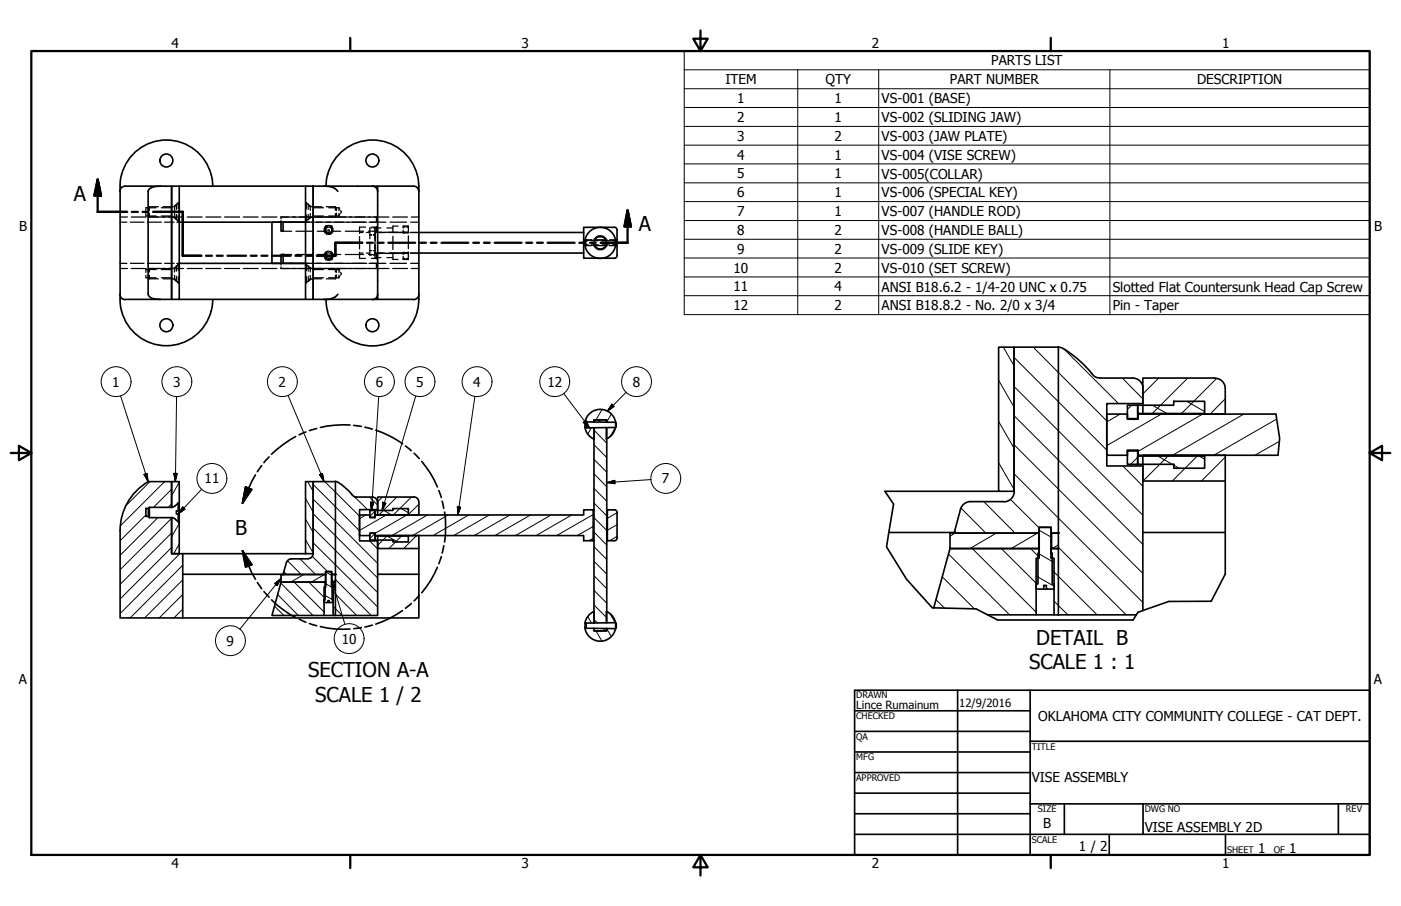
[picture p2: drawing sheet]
<svg xmlns="http://www.w3.org/2000/svg" width="432mm" height="279mm" viewBox="0 0 432 279" stroke-linecap="round" stroke-linejoin="round" font-family="sans-serif">
<!-- layer: Hidden (ANSI) -->
<g fill="none" stroke="#000" stroke-width=".38">
<path d="M37 68.5h2.1M37 66.9h2.3M40.2 68.5h4.2M40.4 66.9h4.6M45 65.8v.8h3.1M45.5 68.5h4.2M45.7 65.7l.1 1M45.8 64l-.1 1M45.9 66.8l.1 .1M46 66.9h10.6M46 63.8h2.8M46 63.8v1"/>
<path d="M46 65.8v1.1M46 63.8l-.1 .1M48.1 64.1h-3.1v.9M49.7 64.1h3.2M49.7 66.6h3.2M50.2 63.8h2.9M50.7 68.5h3M53 66.9l.3 .1M53.3 63.7l-.3 .1M53.5 63.8h.3M53.6 67.1l.4 .3M53.8 63.8v1"/>
<path d="M53.8 65.8v1.1l.5 .5M54 63.3l-.4 .3M54.2 67.6l.2 .2M54.3 63.3l-.5 .5M54.4 67.7v.1M54.4 67.7l.1 .1M54.4 63v1.6M54.4 66.1v1.6M54.4 63l-.2 .1M54.5 68.5h.7M54.5 62.9l-.1 .1M54.7 67.8l.5 .4h-.3"/>
<path d="M54.7 68l.2 .2M54.9 62.5h.3M54.9 62.5l-.2 .2M54.9 62.5v1.9M54.9 66.3v1.9M55.2 62.5l-.5 .4M57.7 66.9h4.6M63.4 66.9h4.7M69.2 66.9h4.7M75 66.9h4.6M80.7 66.9h4.6M86.5 66.9h33.4"/>
<path d="M86.6 68v.5h.2M86.6 66.9v.6M87.1 68.5h.1M87.2 78.5h2.7M87.2 71.3h2.7M91.2 78.5h5.3M91.2 71.3h5.3M94.2 68.5h18.8M94.2 62.5l.4 .4M94.2 62.5h.1M94.4 68.2h.1M94.4 62.5h.1"/>
<path d="M94.4 62.5l.2 .2M94.4 62.5v1.9M94.4 66.3v1.9M94.6 67.8l-.4 .4M94.6 68l-.2 .2M94.8 62.9l.4 .2M95 67.7v.1M95 67.7l-.2 .1M95 63v1.6M95 66.1v1.6M95.1 63.3l.5 .5M95.2 67.6l-.2 .2"/>
<path d="M95.4 63.3l.4 .3M95.6 63.8h.3M95.6 63.8v1M95.6 65.8v1.1l-.5 .5M95.8 67.1l-.4 .3M96.1 63.7l.3 .1M96.2 63.8h3M96.4 66.9l-.3 .1M96.5 64.1h3.2M96.5 66.6h3.2M97.8 78.5h2.6M97.8 71.3h2.6"/>
<path d="M99.9 71.3a1.37 1.37 0 0 0 1.4 1 1.37 1.37 0 0 0 1.3-1M99.9 70.5a1.4 1.4 0 0 1 1.4-1 1.4 1.4 0 0 1 1.3 1M99.9 78.4a1.4 1.4 0 0 1 1.4-1 1.4 1.4 0 0 1 1.3 1M100 79.2a1.37 1.37 0 0 0 1.3 1 1.37 1.37 0 0 0 1.3-1M100.3 79.5v.6h.7M100.3 70.7v.6M100.3 78.5v.5M100.6 63.8h2.8M100.6 70a1.09 1.09 0 0 0-.1 1.6 1.09 1.09 0 0 0 1.6 0 1.09 1.09 0 0 0-.2-1.6M100.6 78a1.09 1.09 0 0 0-.1 1.6 1.09 1.09 0 0 0 1.6 0 1.09 1.09 0 0 0-.2-1.6M100.7 78.1a.95 .95 0 0 0-.1 1.4 .95 .95 0 0 0 1.4 0 .95 .95 0 0 0-.1-1.4M100.7 70.2a.95 .95 0 0 0-.1 1.4 .95 .95 0 0 0 1.4 0 .95 .95 0 0 0-.1-1.4"/>
<path d="M100.8 77.5a1.37 1.37 0 0 0-.9 1.3 1.37 1.37 0 0 0 .9 1.3M100.8 69.6a1.37 1.37 0 0 0-.9 1.3 1.37 1.37 0 0 0 .9 1.3M101 69.7h-.7v.5M101.1 71.8v.5M101.1 79.8v.4M101.2 70.9l-.1 .5M101.2 78.9l-.1 .4M101.3 64.1h3.2M101.3 66.6h3.2M101.3 78.9l.2 .4M101.3 70.9l.2 .5M101.5 71.8v.5"/>
<path d="M101.5 79.8v.4M101.7 69.7h.6v.5M101.7 77.5a1.39 1.39 0 0 1 .9 1.3 1.39 1.39 0 0 1-.9 1.3M101.7 78.1a.88 .88 0 0 0-1.3 .8 .88 .88 0 0 0 1.3 .7M101.7 69.6a1.39 1.39 0 0 1 .9 1.3 1.39 1.39 0 0 1-.9 1.3M101.7 70.2a.88 .88 0 0 0-1.3 .7 .88 .88 0 0 0 1.3 .8M102.2 78.5h2.8M102.2 71.3h2.8M102.3 70.7v.6M102.3 78.5v.5M102.3 79.5v.6h-.6M103.4 63.8v1"/>
<path d="M103.4 65.8v1M103.4 63.8v.1M103.6 64l.1 1M103.7 65.7l-.1 1M104.5 64.1v.9M104.5 65.8v.8M104.5 64.1l.2 .4M104.7 66.2l-.2 .4M105 65l.2 .3-.2 .5M106.4 78.5h5.7M106.4 71.3h5.7M110.8 71.7h1.1"/>
<path d="M110.8 78h1.1M110.8 73v3.8M110.8 77.8v1.9h1.8M112.6 70h-1.8v2M112.9 71.7h1.1M112.9 78h1.1M113.5 78.5h2.9M113.5 71.3h2.9M113.7 68.5h5.2M114 77.3h.6M114 72.5h.6M114 75.4v3.3h.5"/>
<path d="M114 72.4h.5M114.5 70h1.9M114.5 79.7h1.9M114.5 70.3h-.5v3.4M115.1 77.3h.5M115.1 72.5h.5M115.1 70.3h2.3M115.1 78.7h.5M115.1 72.4h.5M115.6 78.2h2M115.6 70.3v9.1h1.8M115.6 75.5v2.5h3.3"/>
<path d="M115.6 71.7v2.5M116 66.9v1.5M116 69.8v1.5M116 78.5v1.4M118.6 78.2h4.1M119.3 79.4h1.8M119.3 70.3h1.8M119.6 78h5.7M120.2 68.5h5.1M121 66.9h4.6M121.1 78v2h1.6M121.1 72.8v4.2"/>
<path d="M122.7 69.7h-1.6v2.1M123.8 78.2h2.1M124.3 71v.7M124.3 69.7h1.6v1.9h-10.3M124.3 70h.5M124.3 79.7h.5M124.3 71.8l.5 .1M124.8 69.8h-.5v.6M124.8 77.9h-.5v.6M125.3 70h.6M125.3 79.7h.6M125.3 77.9h.6"/>
<path d="M125.3 69.8h.6M125.3 71.9h.6M125.9 77.7v2.3h-1.6v-.9M125.9 72.7v4M126.4 71.7h2.7M126.4 78h2.7M126.6 68.5h2.5M126.7 66.9h2.4M180.3 75.5h1M180.3 74.2h1M180.5 75.2l.2 .6M180.5 75.1l.2 .6h1.8"/>
<path d="M180.7 74l-.2 .5 .2-.4 1.8-.1M180.7 74v.5M180.7 75.2v.6M180.7 75.8h1.7M180.7 74h1.7M182.3 75.5h2.1M182.3 74.2h2.1M182.9 74.2a2.16 2.16 0 0 1 2.1-1.5 2.16 2.16 0 0 1 2.1 1.5M182.9 75.6a2.19 2.19 0 0 0 2.1 1.4 2.19 2.19 0 0 0 2.1-1.4M183.1 74.2a1.98 1.98 0 0 1 1.9-1.3 1.98 1.98 0 0 1 1.9 1.3M183.1 75.5a1.98 1.98 0 0 0 1.9 1.3 1.98 1.98 0 0 0 1.9-1.3M183.3 74.3a1.88 1.88 0 0 1 1.7-1.3 1.88 1.88 0 0 1 1.8 1.3"/>
<path d="M183.3 75.4a1.85 1.85 0 0 0 1.7 1.4 1.85 1.85 0 0 0 1.8-1.4M183.4 74h3.6M183.4 75.7l3.6 .1M185.7 75.5h2.1M185.7 74.2h2.1M187 75.7l-3.6 .1M187 74h-3.6M187.9 74h1.8l.2 .5M187.9 74l1.8 .1M188.8 75.5h.9v.2h-1.8M189.7 74v.2h-.9M189.9 75.2l-.2 .6h-1.8"/>
<path d="M37 82.8h2.3M37 81.2h2.1M40.2 81.2h4.2M40.4 82.8h4.6M45 84.8v.9h3.1M45.5 81.2h4.2M45.7 84.8l.1 .9M45.8 83.1l-.1 .9M45.9 85.9l.1 .1M46 82.8h10.6M46 86h2.8M46 82.8v1.1"/>
<path d="M46 84.9v1.1M46 82.8l-.1 .1M48.1 83.1h-3.1v.9M49.7 83.1h3.2M49.7 85.7h3.2M50.2 86h2.9M50.7 81.2h3M53 86h.3M53.3 82.7l-.3 .1M53.5 86h.3M53.6 86.2l.4 .3M53.8 84.9v1.1"/>
<path d="M53.8 86l.5 .4M54 82.4l-.4 .3M54.2 86.6l.2 .1M54.3 82.4l-.5 .4v1.1M54.4 82v1.6M54.4 85.2v1.5M54.4 86.7l.1 .2M54.4 82l-.2 .2M54.5 81.2h.7M54.5 81.9l-.1 .1M54.7 86.9l.5 .3h-.3M54.7 87.1l.2 .1"/>
<path d="M54.9 81.6h.3M54.9 81.6v1.8M54.9 85.3v1.9M54.9 81.6l-.2 .1M55.2 81.5l-.5 .5M57.7 82.8h4.6M63.4 82.8h4.7M69.2 82.8h4.7M75 82.8h4.6M80.7 82.8h4.6M86.5 82.8h33.4M86.6 82.3v.5"/>
<path d="M86.8 81.2h-.2v.5M87.1 81.2h.1M94.2 81.2h18.8M94.2 81.5l.4 .5M94.2 81.6h.1M94.4 87.2h.1M94.4 81.6h.1M94.4 81.6v1.8M94.4 85.3v1.9M94.4 81.6l.2 .1M94.6 86.9l-.4 .3M94.6 87.1l-.2 .1"/>
<path d="M94.8 81.9l.4 .3M95 82v1.6M95 85.2v1.5M95 86.7l-.2 .2M95.1 82.4l.5 .4v1.1M95.2 86.6l-.2 .1M95.4 82.4l.4 .3M95.6 86h.3M95.6 84.9v1.1M95.6 86l-.5 .4M95.8 86.2l-.4 .3M96.1 82.7l.3 .1"/>
<path d="M96.2 86h3M96.4 86h-.3M96.5 83.1h3.2M96.5 85.7h3.2M100.6 86h2.8M101.3 83.1h3.2M101.3 85.7h3.2M103.4 84.9v1.1M103.4 82.9v1M103.4 85.9v.1M103.6 83.1l.1 .9M103.7 84.8l-.1 .9"/>
<path d="M104.5 83.1v.9M104.5 84.8v.9M104.5 83.1l.2 .5M104.7 85.2l-.2 .5M105 84l.2 .4-.2 .4M113.7 81.2h5.2M116 81.3v1.5M120.2 81.2h5.1M121 82.8h4.6M126.6 81.2h2.5M126.7 82.8h2.4"/>
</g>
<!-- layer: Visible (ANSI) -->
<g fill="none" stroke="#000" stroke-width=".51">
<path d="M49.5 57.4h3.4v34.9M49.5 57.4h-10.9l-1.2 .5-.4 1.1M49.5 57.4l-2.8 .4a1.41 1.41 0 0 0-1 1.2v31.7l.1 .5a4.6 4.6 0 0 0 3.7 1.1M52.9 57.4h2.3v34.9h-2.3zM55.2 57.4h39M65.6 57.4a14.3 14.3 0 0 0-14.3-14.2 14.3 14.3 0 0 0-14.3 14.2v35.8l.5 2.7M94.2 57.4h2.3v34.9h-2.3zM99.9 57.4l2.7 .4 .7 .4 .8 .8M99.9 57.4h-3.4v34.9h3.4M99.9 57.4h14.9M100.5 57.4a14.3 14.3 0 0 1 15.1-14.2 14.3 14.3 0 0 1 13.5 15.8M114.8 57.4l1.1 .5 .5 1.1"/>
<path d="M114.8 57.4h12.7a1.63 1.63 0 0 1 1.6 1.6M116.4 57.4v33.3M129.1 59v31.7M55.2 68.5h39M87.2 68.5v2.8h-.6v-2.8h-2.8v12.7M129.1 78h50.8M129.1 71.7h50.8M180.3 75.6a4.8 4.8 0 0 0 4.6 4.1 4.8 4.8 0 0 0 4.8-4M180.3 74.2v1.3M189.7 74.1a4.8 4.8 0 0 0-4.8-4 4.8 4.8 0 0 0-4.6 4.1M189.7 74.1v1.6M189.7 74.1l.2 .8-.2 .8"/>
<path d="M190.2 70.9a.79 .79 0 0 0-.8-.8h-9.5v9.5h9.5l.5-.2 .3-.6M190.2 70.9v8M37 90.8l.4 1.1 1.2 .5M37.5 95.9a14.3 14.3 0 0 0 13.8 10.7 14.3 14.3 0 0 0 13.8-10.7M38.6 92.3h14.3M55.2 92.3h39M55.2 81.2h39M65.6 92.3l-.5 3.6M86.6 81.2v-2.7h.6v2.7h1.1M99.9 92.3h16.5M100.5 92.3l.5 3.6M100.9 95.9a14.3 14.3 0 0 0 13.9 10.8 14.3 14.3 0 0 0 13.8-10.8"/>
<path d="M104.1 90.7l-.8 .9-.7 .3-2.7 .4M116.4 90.7v1.6h11.1M116.4 90.8l-.5 1.1-1.1 .5M129.1 90.7l-.1 3.3-.4 1.9M129.1 90.8l-.5 1.1-1.1 .5M307.8 107.1h4.7v44.4h-4.7zM326.1 107.1l1.7 .4M327.8 107.5a35 35 0 0 1 8.9 7.9M336.7 115.4a2.8 2.8 0 0 0 2.5 1.2h9.9M349.1 116.6a3.2 3.2 0 0 1 3.2 3.2M352.2 119.8v4.7h-11.1v19.2h11.1v44.6M374.5 116.6h-22.3v11.1h25.4v-7.9"/>
<path d="M374.5 116.6a3.1 3.1 0 0 1 3.1 3.2M180.3 131.7l.7 2 .9 1 1.2 .7v-3.5M180.5 130.4h-.2v1.3h.2M180.7 130.1l-.3 1.1 .3 .7M180.7 130.1v1.9l9-.2M180.7 130.1l9 .1M183.1 130.2v-.7h3.9v.7M183.1 131.9v60.3M183.1 130.2v-.7h3.8v.7M186.9 131.9v3.5M187 131.9v60.2M189.7 131.8l-.8 1.9-.9 1-1.1 .7"/>
<path d="M189.7 130.2a4.8 4.8 0 0 0-4.8-4 4.8 4.8 0 0 0-4.6 4.2M189.7 130.2v1.6M189.7 130.2l.2 .8-.2 .8M347.5 139.1h3.1v4.1h-3.1zM347.5 125h3.1v4.1h-3.1zM350.6 125h11.2v-1.2h9.5v3.7h-20.7zM350.6 129.1v.2M350.6 138.8v.3M393.3 127.7h-42.5v1.6h-3.3v-1.6h-6.4v12.7h6.4v-1.6h3.3v1.6h43.1M45.8 156.8h-.8v2.5h.8M46 156.5l-.3 .3v2.5l.3 .3M46 156.5v3.1"/>
<path d="M46 159.6h7M52.9 159.6v11.2h3.4M52.9 156.5v-8h-7.2a17.5 17.5 0 0 0-8.7 15.1v27h19.3M53 159.6l.8 .3M53 159.6l-.1 11.2h2.3v-9.9M53.8 156.1l-.8 .3M53.8 160l1.1 .9M54.9 155.1v2.4M54.9 158.5v2.4M54.9 155.1l-1.1 1M54.9 155.1h.3M55.2 155.1v-6.6h-2.3l.1 8h-7"/>
<path d="M55.2 157.5h-.8v1h.8M55.2 155.1v5.8M94.2 148.5h2.3v22.3h-2.3zM103.3 148.5l.8 .2M103.3 148.5h-6.8v22.3a1.56 1.56 0 0 1-1.5 1.5M103.4 148.5v28.7h-1.2M104.2 148.7a17.5 17.5 0 0 1 4.4 4M108.6 152.7l.5 .4 .7 .2h5a1.56 1.56 0 0 1 1.5 1.5M110.8 158.8h3.2v.8h1.6v-.8h64.3v-1.6h2.9v9.6h-2.9v-1.6h-64.3v-.8h-1.6v.8h-3.2zM114 157.4h1.6v2.1h-1.6zM115.6 157.4h5.5v-.6h4.8v2h-10.3zM115.6 159.5v.1"/>
<path d="M116.4 154.9v2.3h-5.6v9.6h5.6v23h-13M127.5 153.2l.8 .2 .7 1 .1 4.4h-12.7v-5.5h11.1M182.8 157.2l.3 .2M187.2 157.2h2.2a.79 .79 0 0 1 .8 .9v7.9a.79 .79 0 0 1-.8 .8h-2.2zM187.2 157.2l-.2 .2M272.7 151.5h35.1M309.4 154.7h-10.3l-1.7 .5-.8 .8-.6 1-1.9 7.4h26.1v-1.8h3.8v1.8M312.5 151.5v-44.4h13.7v57.3h-2.2M312.6 151.5a3.2 3.2 0 0 1-3.2 3.2M350.6 140.7h20.7v3.7h-9.5v-1.2h-11.2zM352.2 140.4h25.4v7.9h-25.4zM377.6 148.3v28.7"/>
<path d="M54.9 160.9h.3M56.3 170.8v19.8M56.3 170.8h37.9M56.3 177.1h31M86.6 179.5h13.7l-.1 5.5h-.3v4.8h-16.1zM86.6 177.2h13.7v2.3h-13.7zM88.3 173.5l-1.1 3.7h13.1v-.9h1.9v.9M89.8 172.3h5.1M89.8 172.3l-1.1 .5-.4 .7M100.3 179.5h.1M100.3 177.2h.1M100.4 176.3h1.8v4.7h.5v4.8h-1.2v-.6h-.4v.6h-1.2v-4.8h.5z"/>
<path d="M102.2 179.5h.1M102.2 177.2h.1M102.2 179.5h1.2v10.3h-.7v-4.8h-.3zM102.3 177.2h1.1v2.3h-1.1zM114 164.5h1.6v2.1h-1.6zM115.6 165.3h10.3v1.8h-4.8v-.5h-5.5zM115.6 164.4v.1M116.4 165.2h12.7v4h-12.7zM116.4 177.1h12.7M129.1 177.1v13.5h-72.8M129.1 169.2v7.9M183.1 166.7l-.3 .1"/>
<path d="M187 166.7l.2 .1M273.9 164.2h20.2M292.8 169.2h27.4v1.4h-.3v9.5h-.6v9.5h-14.9M292.8 164.4h27.4v4.8h-27.4zM292.8 169.2l-5 18.3M320.2 169.2h.1M320.2 164.4h.1M320.2 170.6h.1M320.3 162.6h3.6v9.5h1v9.6h-2.4v-1.2h-.8v1.2h-2.4v-9.6h1zM323.9 169.2h.1M323.9 164.4h.1M323.9 170.6h.1"/>
<path d="M324 169.2h2.2v20.4h-1.3v-9.5h-.6v-9.5h-.3zM324.1 164.4h2.1v4.8h-2.1zM352.2 164.2h25.4M99.9 189.8h2.8M100.3 180.3h.1M101.1 185.8h.4M102.2 180.3h.1M180.3 193.6a4.8 4.8 0 0 0 4.6 4.1 4.8 4.8 0 0 0 4.8-3.8M180.6 192.3h-.3v1.3h.3M180.7 192.1l-.2 .8 .2 .8M180.7 192.2v1.5l9 .2M183.1 193.8v.8h3.9v-.8"/>
<path d="M183.1 188.5l-1.7 1.3-.7 1.1-.4 1.4M183.1 193.8v.8h3.8v-.8M183.1 188.6v3.6M186.9 188.6v3.5M186.9 188.5l1.6 1.2 .8 1.1 .4 1.2M189.7 192v1.9M189.7 192l-9 .2M189.7 192l.3 .8-.3 1.1M307.5 191.2h41.7M319.3 189.6h5.6M321.7 181.7h.8M326.2 189.6h24"/>
<circle cx="51.3" cy="49.5" r="2"/>
<circle cx="114.8" cy="49.5" r="2"/>
<circle cx="51.3" cy="100.3" r="2"/>
<circle cx="114.8" cy="100.3" r="2"/>
</g>
<g fill="#000">
<circle cx="87.2" cy="78.5" r=".25"/>
<circle cx="189.7" cy="74.1" r=".25"/>
<circle cx="189.7" cy="75.7" r=".25"/>
<circle cx="87.2" cy="177.2" r=".25"/>
<circle cx="103.4" cy="177.2" r=".25"/>
<circle cx="294.1" cy="164.4" r=".25"/>
<circle cx="326.2" cy="164.4" r=".25"/>
</g>
<!-- layer: Hidden (ANSI) -->
<g fill="#000">
<circle cx="54.4" cy="63" r=".19"/>
<circle cx="95" cy="63" r=".19"/>
<circle cx="189.7" cy="75.7" r=".19"/>
<circle cx="189.7" cy="74" r=".19"/>
<circle cx="189.7" cy="74.1" r=".19"/>
<circle cx="189.7" cy="75.8" r=".19"/>
<circle cx="54.4" cy="82" r=".19"/>
<circle cx="95" cy="82" r=".19"/>
<circle cx="125.9" cy="80" r=".19"/>
</g>
<!-- layer: Break Line (ANSI) -->
<path d="M393.3 127.7l1.1 7.5-.5 5.2M272.7 151.5l2.7 3.9-2.2 13.3 6.2 9.9 7.9 8.9 13.5 .3 6.7 3.4M377.6 177l-4.3 8.4-13.1 .1-9.5 3.3-1.5 2.4" fill="none" stroke="#000" stroke-width=".51"/>
<!-- layer: Section Line (ANSI) -->
<g fill="none" stroke="#000" stroke-width=".7">
<path d="M30.1 55.4l1 4.9h-2zM30.1 55.4v9.9h9.1M40.6 65.3h1.9M43.9 65.3h1.9M47.2 65.3h9.1v13.6h5.7M63.5 78.9h1.8M66.8 78.9h1.8M70.1 78.9h5.7M77.3 78.9h1.8M80.6 78.9h1.8M83.9 78.9h5.7M91.1 78.9h1.8"/>
<path d="M94.4 78.9h1.8M111.6 74.9h-8.2v4h-5.7M113.1 74.9h1.8M116.4 74.9h1.8M119.7 74.9h8.3M129.5 74.9h1.8M132.8 74.9h1.8M136.1 74.9h8.2M145.9 74.9h1.7M149.2 74.9h1.7M152.5 74.9h8.2M162.2 74.9h1.8"/>
<path d="M165.5 74.9h1.8M168.8 74.9h8.3M178.6 74.9h1.8M181.9 74.9h1.7M193.4 64.9l1 4.9h-1.9zM193.4 64.9v10h-8.2"/>
</g>
<path d="M30.1 55.4l1 4.9zM30.1 55.4l1 4.9h-2zM193.4 64.9l1 4.9zM193.4 64.9l1 4.9h-1.9z" fill="#000" stroke="#000" stroke-width=".7"/>
<!-- layer: Detail Boundary (ANSI) -->
<g fill="none" stroke="#000" stroke-width=".51">
<path d="M91.1 134.6a35.7 35.7 0 0 0-7.4 5.5M94.3 133.2l-2.1 .9M97.6 132.1l-2.2 .7M107.9 131.1a33.4 33.4 0 0 0-9.2 .7M109 131.2l2.4 .3M112.5 131.8l2.2 .5M115.8 132.7a31.6 31.6 0 0 1 8.3 4.1M125 137.5l1.7 1.5M127.6 139.8l1.6 1.6M75.7 150.2l1.9 .7-2.9 4.3zM78.7 146.4l-2.1 4.2-1.9 4.6M80.6 143.6l-1.3 1.9"/>
<path d="M82.9 140.9l-1.6 1.8M130 142.3a29 29 0 0 1 4.8 7.9M135.3 151.3l.7 2.1M136.3 154.6l.5 2.2M137 157.9a33.5 33.5 0 0 1 0 9.2M74.7 169.9l2.9 4.2-1.9 .8zM74.7 169.9l3 6.9 1 1.8M79.3 179.6l1.3 1.9M134.8 174.9a29 29 0 0 1-4.8 7.9M136 171.6l-.7 2.3M136.8 168.3l-.5 2.3M81.3 182.4l1.6 1.7"/>
<path d="M83.7 185a30.5 30.5 0 0 0 7.4 5.4M92.2 190.9l2.1 1M95.4 192.3l2.2 .7M98.7 193.2a27.9 27.9 0 0 0 9.2 .8M111.4 193.5l-2.4 .4M114.7 192.8l-2.2 .6M124.1 188.3a31.6 31.6 0 0 1-8.3 4.2M126.7 186.1l-1.7 1.5M129.2 183.6l-1.6 1.7"/>
</g>
<path d="M75.7 150.2l-1 5zM75.7 150.2l1.9 .7-2.9 4.3zM74.7 169.9l2.9 4.2zM74.7 169.9l2.9 4.2-1.9 .8z" fill="#000" stroke="#000" stroke-width=".51"/>
<!-- layer: Symbol (ANSI) -->
<g fill="none" stroke="#000" stroke-width=".31">
<path d="M210.9 21.5v-5.8h211.2v5.8M210.9 21.5h211.2v5.9M210.9 21.5v75.5h211.2v-69.6M210.9 27.4h211.2M210.9 33.1h211.2M210.9 39h211.2M245.9 21.5v75.5M270.8 21.5v75.5M342.1 21.5v75.5M210.9 44.8h211.2M210.9 50.5h211.2M210.9 56.4h211.2"/>
<path d="M210.9 62.2h211.2M210.9 68h211.2M210.9 73.8h211.2M210.9 79.6h211.2M210.9 85.4h211.2M210.9 91.2h211.2M37.1 122l8.6 26.5M54.4 122.3l-.4 26.2M88.8 121.9l11.1 26.6M116.7 122.3l-2.2 35.1M128.1 122.1l-10.3 35.3M146.4 122.2l-5.3 36.6"/>
<path d="M173.7 121.3l8 10.7M179.8 130.2l.8-.6 1.1 2.4zM188.6 124.7l.7 .6-2.1 1.5zM193 121l-5.8 5.8M44.4 146.3l.9-.3 .4 2.5zM53.6 146h1l-.6 2.5zM56.3 156.3l.7 .7-2.1 1.5zM62.2 150.9l-7.3 7.6M98.5 146.4l.9-.4 .5 2.5zM114.2 154.9h1l-.7 2.5zM118 154.9l.9 .3-1.1 2.2zM141 156.3l1 .1-.9 2.4z"/>
<path d="M187 148.8l2.5-.7v1.1zM200.7 147.9l-13.7 .9M84.6 180l2-1.6-1.2 2.2zM86.6 178.4l-12.7 15.7M102.2 178.7l1.2 2.2-1 .3zM102.2 178.7l4.1 13.8"/>
<circle cx="35.8" cy="117.7" r="4.6"/>
<circle cx="54.5" cy="117.7" r="4.6"/>
<circle cx="87" cy="117.7" r="4.6"/>
<circle cx="116.9" cy="117.7" r="4.6"/>
<circle cx="129.4" cy="117.7" r="4.6"/>
<circle cx="147" cy="117.7" r="4.6"/>
<circle cx="171" cy="117.7" r="4.6"/>
<circle cx="196.2" cy="117.7" r="4.6"/>
<circle cx="65.3" cy="147.5" r="4.6"/>
<circle cx="205.2" cy="147.5" r="4.6"/>
<circle cx="71" cy="197.6" r="4.6"/>
<circle cx="107.6" cy="196.9" r="4.6"/>
</g>
<!-- layer: Border (ANSI) -->
<path d="M9.7 15.7h412.4v248h-412.4zM107.9 11.7v4M215.9 9.4v6.3l-2.2-3.8h4.4l-2.2 3.8M323.8 11.7v4M3.3 139.7h6.4l-3.9-2.2v4.4l3.9-2.2M422.1 139.7l3.9 2.2v-4.4l-3.9 2.2h6.4M107.9 263.7v4M215.9 263.7l2.2 3.8h-4.4l2.2-3.8v6.3M323.8 263.7v4" fill="none" stroke="#000" stroke-width=".7"/>
<!-- layer: Title (ANSI) -->
<g fill="none" stroke="#000" stroke-width=".51">
<path d="M263.4 212.9h158.7v50.8h-158.7zM263.4 219.2h54.1M295.1 212.9v50.8M317.5 212.9v50.8M263.4 225.6h54.1M263.4 231.9h54.1M263.4 238.3h54.1M317.5 228.6h104.6M263.4 244.6h54.1M263.4 251h54.1M263.4 257.3h158.7M317.5 247.9h104.6"/>
<path d="M328 247.9v9.4M341.9 257.3v6.4M352.3 247.9v9.4M377.7 257.3v6.4M412.5 247.9v9.4"/>
</g>
<!-- layer: Hatch (ANSI) -->
<g fill="none" stroke="#000" stroke-width=".31">
<path d="M307.8 117.3l4.7 8.2M309.2 107.1l3.3 5.7M312.5 119.2l39.7 39.7M312.5 110.2l28.6 28.6M318.5 107.1l22.6 22.7M328 107.8l16.7 16.7M345.9 116.6l6.3 6.4M357.1 116.6l-4.9 4.9M366.1 116.6l-11.1 11.1M375 116.7l-11 11M182.2 132l-1 1.9M183.1 137.2l3.9 3.9"/>
<path d="M183.1 132.7l3.9 4M184.3 129.5l.7 .7M185.5 126.4l-1.8 3.1M186.8 131.9l.2 .2M188.4 127.7l-1.5 2.5M189.7 131.8l-1.7 3M307.8 130l4.7 8.2M312.5 137.2l39.7 39.6M312.5 128.2l39.7 39.7M345.2 127.7l-4.1 2.4M348.8 125l-1.3 1.2M355.2 125l4.4 2.5"/>
<path d="M357.9 127.7l-16.8 9.7M365.8 123.8l5.5 3.1M370.6 127.7l-19.8 11.5M377.6 123l-4.7 4.7M383.3 127.7l-21.9 12.7M393.5 129.2l-19.4 11.2M394.3 136.1l-7.5 4.3M45 158.8l-8 8M46.2 148.5l-7.5 7.6M48.6 159.6l-11.6 11.7M50.7 148.5l-13.6 13.7M52.9 159.8l-15.9 15.9"/>
<path d="M52.9 155.4l-1.1 1.1M52.9 150.9l-5.6 5.6M55.2 148.7l-2.3 4.1M55.2 155.1h.1M94.2 153.7l2.3 4.2M94.8 148.5l1.7 3M96.5 158.4l19.9 19.8M96.5 153.9l19.9 19.8M96.5 149.4l14.3 14.3M100.1 148.5l10.7 10.7M109.2 153.2l4.1 4M112.7 158.8l-1.9 1.2"/>
<path d="M113.9 153.3l2.5 2.5M115.6 157.7l-1.6 1.6M117.9 153.3l-1.5 1.4M118.4 157.4l2.2 1.4M119.1 158.8l-8.3 4.8M122.3 153.3l-5.5 5.5M123.7 156.8l2.2 1.3M125.4 158.8l-9.8 5.7M126.8 153.3l-5.6 5.5M129.1 155.5l-3.4 3.3M131.8 158.8l-11 6.4M138.1 158.8l-11 6.4"/>
<path d="M144.5 158.8l-11 6.4M150.8 158.8l-11 6.4M157.2 158.8l-11 6.4M163.5 158.8l-11 6.4M169.9 158.8l-11 6.4M176.2 158.8l-11 6.4M182.8 158.7l-11.2 6.5M183.1 159.6l3.9 4M183.1 155.1l3.9 4M183.1 150.6l3.9 4M183.1 146.1l3.9 4M183.1 141.7l3.9 3.9"/>
<path d="M190.2 158.1l-3 1.7M296.2 156.7l7.6 7.7M303.2 154.7l9.7 9.7M307.8 142.7l4.7 8.2M311.4 154l8.8 8.8M312.5 146.1l39.7 39.7M346.1 143.7l6.1 6.2M350.6 141l-2.1 2.2M356.9 140.7l4.4 2.5M360.2 140.4l-7.9 7.9M361.8 143.4l1.6 1M369.3 140.4l-8 7.9"/>
<path d="M369.6 140.7l1.7 .9M377.6 141l-7.3 7.3M52.9 168.8l-15.9 15.9M52.9 164.3l-15.9 15.9M55.2 161.4l-2.3 4.1M55.2 167.8l-1.7 3M55.4 170.8l-18.4 18.4M56.3 178.8l-11.7 11.8M56.3 174.3l-16.2 16.3M86.6 179.8l9.9 10M87.3 177.2l-.7 .3M87.5 176.3l.8 .9"/>
<path d="M88.6 172.9l4.2 4.3M90.7 179.5l9.2 9.2M92.5 172.3l4.8 4.9M93.7 177.2l-4.1 2.3M94.2 166.4l2.3 4.2M94.2 160.1l2.3 4.1M95.2 179.5l5 5M96.3 171.6l4.7 4.7M96.5 167.4l19.9 19.8M96.5 162.9l19.9 19.9M99.7 179.5l.6 .6M100 177.2l-4.1 2.3"/>
<path d="M100.4 176.4l1.8 1M103.4 178.7l11 11.1M103.4 178.9l-1.1 .6M113.9 166.8l2.5 2.5M115.6 164.5l-1.6 1.6M119.3 165.3l3.3 1.8M119.4 165.2l-3 3M123.9 165.2l-4 4M125.6 165.3l.3 .1M128.4 165.2l-4 4M129.1 169l-.2 .2M182.8 166l-1.3 .8"/>
<path d="M182.8 162.4l-4.9 2.8M183.1 177.5l3.9 4M183.1 173.1l3.9 3.9M183.1 168.6l3.9 3.9M183.1 164.1l3.9 4M190.2 165.4l-2.3 1.4M190.2 161.8l-3 1.7M290.4 177.9l9.9 9.8M292.3 170.8l18.8 18.8M294.3 163.7l.6 .7M294.4 164.4l-1.6 1M299.7 169.2l19.6 19.6"/>
<path d="M307.1 164.4l-8.1 4.8M308.6 169.2l11 10.9M317.6 169.2l2.3 2.2M319.3 177.6l5.6 3.2M319.8 164.4l-8.1 4.8M320.3 170.8l4.6 2.7M320.3 163.5l3.6 2.1M324.3 175.8l13.8 13.8M326.2 168.8l20.9 20.8M326.2 168l-1.8 1.2M56.3 187.8l-2.7 2.8M56.3 183.3l-7.2 7.3"/>
<path d="M84.6 186.9l2.9 2.9M85.6 183.4l6.3 6.4M99.9 183.5l2.8 1.5M100.4 180l2.3 1.4M102.4 182.2l7.5 7.6M102.7 187l2.8 2.8M181.2 190.2l1.1 2M183.1 191.1l1 1M183.1 186.6l3.9 3.9M183.1 182.1l3.9 3.9M183.7 194.6l1.8 3.1M185.8 193.8l.8 .8"/>
<path d="M186.9 193.8l1.5 2.5M188 189.2l1.6 2.8M288.5 184.9l2.6 2.6M324.9 185.4l4.2 4.2"/>
</g>
<!-- layer: Symbol (ANSI) -->
<g fill="#000" stroke="#000" stroke-width=".31">
<path d="M179.8 130.2l1.9 1.8zM179.8 130.2l.8-.6 1.1 2.4zM188.6 124.7l-1.4 2.1zM188.6 124.7l.7 .6-2.1 1.5zM44.4 146.3l1.3 2.2zM44.4 146.3l.9-.3 .4 2.5zM53.6 146l.4 2.5zM53.6 146h1l-.6 2.5zM56.3 156.3l-1.4 2.2zM56.3 156.3l.7 .7-2.1 1.5zM98.5 146.4l1.4 2.1zM98.5 146.4l.9-.4 .5 2.5z"/>
<path d="M114.2 154.9l.3 2.5zM114.2 154.9h1l-.7 2.5zM118 154.9l-.2 2.5zM118 154.9l.9 .3-1.1 2.2zM141 156.3l.1 2.5zM141 156.3l1 .1-.9 2.4zM187 148.8l2.5-.7zM187 148.8l2.5-.7v1.1zM86.6 178.4l-1.2 2.2zM84.6 180l2-1.6-1.2 2.2zM102.2 178.7l1.2 2.2zM102.2 178.7l1.2 2.2-1 .3z"/>
</g>
<g font-size="6.3">
<text x="22.7" y="61.8">A</text>
<text x="196.9" y="71.4">A</text>
<text x="72.5" y="164.8">B</text>
<text x="319.4" y="198.9">DETAIL B</text>
<text x="94.9" y="208.9">SECTION A-A</text>
<text x="317.2" y="206.4">SCALE 1 : 1</text>
<text x="97.2" y="216.4">SCALE 1 / 2</text>
</g>
<g font-size="4.2">
<text x="52.8" y="14.7">4</text>
<text x="160.8" y="14.7">3</text>
<text x="268.7" y="14.7">2</text>
<text x="376.7" y="14.7">1</text>
<text x="305.5" y="20.2">PARTS LIST</text>
<text x="223.6" y="26">ITEM</text>
<text x="254.4" y="26">QTY</text>
<text x="292.7" y="26">PART NUMBER</text>
<text x="368.9" y="26">DESCRIPTION</text>
<text x="227.2" y="31.8">1</text>
<text x="257.2" y="31.8">1</text>
<text x="271.7" y="31.9">VS-001 (BASE)</text>
<text x="227.2" y="37.6">2</text>
<text x="257.2" y="37.6">1</text>
<text x="271.7" y="37.7">VS-002 (SLIDING JAW)</text>
<text x="227.2" y="43.4">3</text>
<text x="257.2" y="43.4">2</text>
<text x="271.7" y="43.4">VS-003 (JAW PLATE)</text>
<text x="227.2" y="49.2">4</text>
<text x="257.2" y="49.2">1</text>
<text x="271.7" y="49.3">VS-004 (VISE SCREW)</text>
<text x="227.2" y="55">5</text>
<text x="257.2" y="55">1</text>
<text x="271.7" y="55.1">VS-005(COLLAR)</text>
<text x="227.2" y="60.8">6</text>
<text x="257.2" y="60.8">1</text>
<text x="271.7" y="60.9">VS-006 (SPECIAL KEY)</text>
<text x="5.9" y="71.4">B</text>
<text x="227.2" y="66.6">7</text>
<text x="257.2" y="66.6">1</text>
<text x="271.7" y="66.7">VS-007 (HANDLE ROD)</text>
<text x="423.5" y="71.4">B</text>
<text x="227.2" y="72.5">8</text>
<text x="257.2" y="72.5">2</text>
<text x="271.7" y="72.5">VS-008 (HANDLE BALL)</text>
<text x="227.2" y="78.2">9</text>
<text x="257.2" y="78.2">2</text>
<text x="271.7" y="78.3">VS-009 (SLIDE KEY)</text>
<text x="226.1" y="84.1">10</text>
<text x="226.1" y="89.9">11</text>
<text x="257.2" y="84.1">2</text>
<text x="257.2" y="89.9">4</text>
<text x="271.7" y="84.1">VS-010 (SET SCREW)</text>
<text x="271.7" y="89.9">ANSI B18.6.2 - 1/4-20 UNC x 0.75</text>
<text x="343" y="89.9">Slotted Flat Countersunk Head Cap Screw</text>
<text x="226.1" y="95.6">12</text>
<text x="257.2" y="95.6">2</text>
<text x="271.7" y="95.7">ANSI B18.8.2 - No. 2/0 x 3/4</text>
<text x="343" y="95.6">Pin - Taper</text>
<text x="34.6" y="119.3">1</text>
<text x="53.3" y="119.3">3</text>
<text x="85.9" y="119.3">2</text>
<text x="115.8" y="119.3">6</text>
<text x="128.3" y="119.3">5</text>
<text x="145.9" y="119.3">4</text>
<text x="168.7" y="119.3">12</text>
<text x="195" y="119.3">8</text>
<text x="63.1" y="149.1">11</text>
<text x="204" y="149.1">7</text>
<text x="69.8" y="199.1">9</text>
<text x="105.3" y="198.5">10</text>
<text x="5.8" y="211.1">A</text>
<text x="423.4" y="211.1">A</text>
<text x="320" y="222.2">OKLAHOMA CITY COMMUNITY COLLEGE - CAT DEPT.</text>
<text x="318" y="241.3">VISE ASSEMBLY</text>
<text x="321.5" y="255.4">B</text>
<text x="352.8" y="256.7">VISE ASSEMBLY 2D</text>
<text x="332.5" y="262.5">1 / 2</text>
<text x="387.7" y="263.1">1</text>
<text x="397.4" y="263.1">1</text>
<text x="52.8" y="267.7">4</text>
<text x="160.8" y="267.7">3</text>
<text x="268.7" y="267.7">2</text>
<text x="376.7" y="267.7">1</text>
</g>
<g font-size="3.5">
<text x="263.9" y="218.6">Lince Rumainum</text>
<text x="295.7" y="218.1">12/9/2016</text>
</g>
<g font-size="2.8">
<text x="263.9" y="215.4">DRAWN</text>
<text x="263.9" y="221.8">CHECKED</text>
<text x="263.9" y="228.2">QA</text>
<text x="318" y="231.1">TITLE</text>
<text x="263.9" y="234.5">MFG</text>
<text x="263.9" y="240.9">APPROVED</text>
<text x="319.9" y="250.5">SIZE</text>
<text x="352.8" y="250.5">DWG NO</text>
<text x="414.8" y="250.4">REV</text>
<text x="318" y="259.9">SCALE</text>
<text x="378.2" y="263.1">SHEET</text>
<text x="392.6" y="263.1">OF</text>
</g>
</svg>
